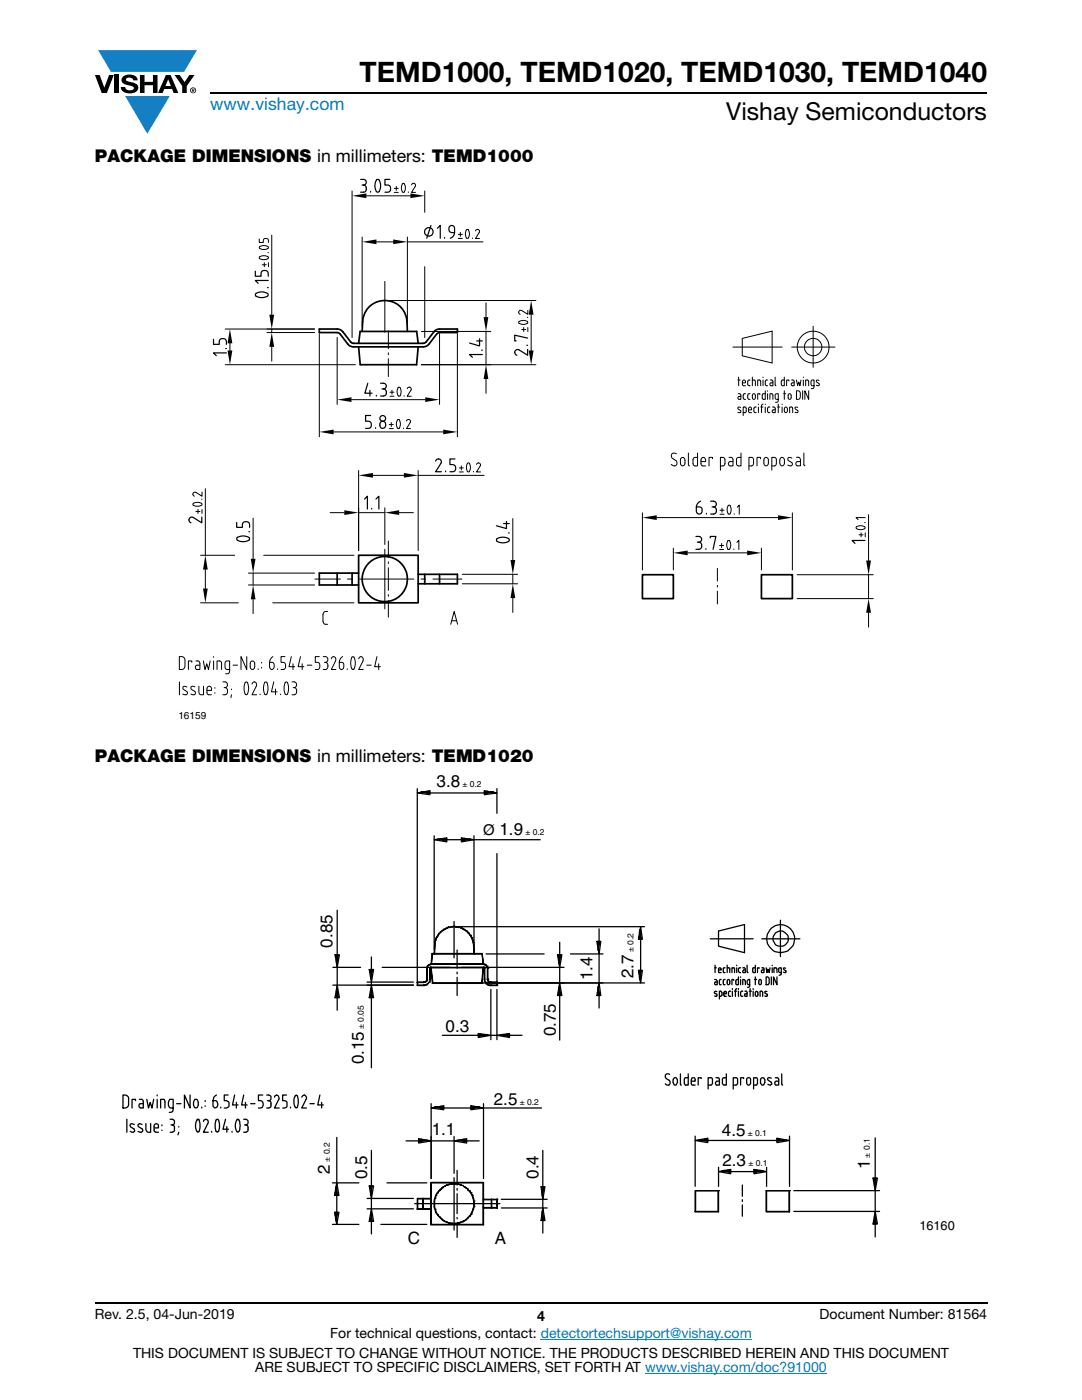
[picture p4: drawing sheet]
<svg xmlns="http://www.w3.org/2000/svg" width="216mm" height="279mm" viewBox="0 0 216 279" stroke-linecap="round" stroke-linejoin="round" font-family="sans-serif">
<g fill="#147fc3">
<path d="M19.6 10h19.7l-2.6 4.3h-1.1h-13.5z"/>
<path d="M25 19.2h8.9l-4.5 7.5z"/>
</g>
<g fill="#000">
<path d="M18.9 15h1l.9 2.5 1-2.5h.9l-1.4 3.6h-1zM22.9 15h.9v3.6h-.9zM24.6 15.3a2.1 2.1 0 0 1 2.8 .3l.1 .4h-.9a.79 .79 0 0 0-.7-.5 .79 .79 0 0 0-.8 .4l.3 .3 1 .2a1.08 1.08 0 0 1 1.2 1 1.08 1.08 0 0 1-1.1 1.2 1.73 1.73 0 0 1-2.4-1.2h.9a.96 .96 0 0 0 .8 .6 .96 .96 0 0 0 .9-.4 1.31 1.31 0 0 0-1.2-.6 1.03 1.03 0 0 1-1.1-.6 1.03 1.03 0 0 1 .2-1.1zM27.9 15h.9v1.3h1.7v-1.3h.9v3.6h-.9v-1.6h-1.7v1.6h-.9zM34.8 15h1.1l.9 1.4 1-1.4h1l-1.5 2.2v1.4h-.9v-1.4z"/>
<path d="M33.6 15.9l.5 1.3h-1.1zM33.1 15l-1.6 3.6h1l.3-.8h1.5l.3 .8h1l-1.6-3.6z"/>
<path d="M38.4 17.8h.2v.2h-.2zM38.3 17.7v.7h.1v-.3l.4 .3-.2-.3 .2-.2-.1-.2z"/>
<path d="M38.1 18a.46 .46 0 0 1 .9 0 .46 .46 0 0 1-.9 0zM37.9 18a.6 .6 0 0 0 1.2 0 .6 .6 0 0 0-1.2 0z"/>
</g>
<path d="M42 18.6h155M18.9 260h178.1" fill="none" stroke="#000" stroke-width=".36"/>
<path d="M107.9 267.3h42.1M128.7 274h36.3" fill="none" stroke="#007ec4" stroke-width=".2"/>
<path d="M35.6 35.7h138.7v108.3h-138.7z" fill="#fff"/>
<g fill="none" stroke="#000" stroke-width=".2">
<path d="M70.3 38.1v29.3M73.1 39.1h8.8M78.7 38.4h.8M78.7 37.6h.8M79.1 37.2v.8M80.3 36.7l.2-.1a1.22 1.22 0 0 1 0 1.8h-.1a1.51 1.51 0 0 1-.1-1.7zM81.5 38.3v.1M82.1 36.9a.41 .41 0 0 1 .6-.3 .41 .41 0 0 1 .2 .6l-.8 1.2h.8M84.7 38.1v4.3M51.7 47.7v.7h.8v-.4a.52 .52 0 0 1 .5-.4 .52 .52 0 0 1 .6 .4v.4M51.8 51.3a1.38 1.38 0 0 1 1.8 .1 1.24 1.24 0 0 1-1.9 0zM51.8 49.2a1.33 1.33 0 0 1 1.8 .2 1.24 1.24 0 0 1-1.9 0z"/>
<path d="M52.3 52.8h.8M52.7 52.4v.8M53.5 50.4h.1M53.6 52.4v.8M54.2 46.9v15.9M72.3 47.3v17.8M75.1 48.3h3.4M76.8 56.2v10.1M77.7 60h29.2M81.3 47.3v17.8M81.3 48.3h15.1M84.8 53.2v14.2"/>
<path d="M91.4 47.6h.9M91.4 46.8h.9M91.8 46.4v.8M93.1 45.9l.2-.1a1.18 1.18 0 0 1 0 1.8h-.1a1.51 1.51 0 0 1-.1-1.7zM94.3 47.5v.1M94.9 46.1a.4 .4 0 0 1 .5-.3 .4 .4 0 0 1 .2 .6l-.7 1.2h.8M44.9 72.8h26M44.9 65.7h17.9M45.9 68.5v1.4M53.3 66.4h9.5M54.2 65.7v.7M54.2 69.2v2.9"/>
<path d="M63.7 66.6v20.6M67.3 67.3v13.4M70.1 79.8h14.8M77.5 66v3.6M77.5 70.4v.4M77.5 71.6v3.6M77.8 79.1h.8M77.8 78.3h.8M78.2 77.9v.8M79.5 77.3h.1a1.22 1.22 0 0 1 0 1.8h-.1a1.45 1.45 0 0 1 0-1.8zM80.6 79v.1M81.3 77.6a.41 .41 0 0 1 .5-.3 .41 .41 0 0 1 .2 .6l-.7 1.2h.8"/>
<path d="M84.1 72.8h22.8M84.1 66.1h13.8M87.7 66.6v14.1M91.3 66.6v20.6M97 60.4v2.9M97 66.1v6.7M97 75.6v2.9M103.6 64.1a1.33 1.33 0 0 1 1.7 .2 1.2 1.2 0 0 1-1.8 0zM104.1 65.8h.8M104.5 65.4v.8M105.2 63.3h.1M105.3 61.9v.8l-1.2-.7a.41 .41 0 0 0-.6 .2 .41 .41 0 0 0 .3 .5"/>
<path d="M105.3 65.4v.8M106 62.8v7.1M146.2 69.3h9.9M147.2 75.8h.5M147.3 78.6h.4l.1 .3v.8h-.5l-.1-.3 .1-.2 .5-.1M147.4 75.3v1.7M148.1 76.4h.7a.35 .35 0 0 0-.2-.5 .35 .35 0 0 0-.5 .3l.2 .7 .5 .1M148.8 78.6l-.4 .1-.1 .7 .2 .3h.3M149.7 75.8l-.5 .2v.6l.1 .3 .4 .1M149.7 78.6l-.4 .1-.1 .7 .2 .3h.3M150.1 75.8l.5 .1 .1 .1v1M150.1 75.3v1.7"/>
<path d="M150.2 78.7l.2-.1a.69 .69 0 0 1 .1 1.1h-.2l-.2-.2zM151.2 77v-1.2h.3l.3 .2v1M151.6 78.8v-.2h-.4v1.1M152.3 75.3v.1M152.3 75.8v1.2M152.7 78v1.7h-.4l-.2-.3v-.6l.2-.2h.4M153.2 75.8l-.3 .1-.2 .1v.6l.2 .3 .3 .1M153.2 78v.1M153.2 78.6v1.1M153.7 75.8l.4 .1 .1 .3v.8l-.5-.1-.1-.2 .1-.3h.5M154.1 66.1l-6 1.4v3.5l6 1.4M154.1 66.1v6.3"/>
<path d="M154.2 79.7l-.1-1-.5-.1v1.1M154.7 75.3v1.5l.1 .2M155.3 79.7h-.5l-.1-.2v-.7l.1-.2h.5v1.3l-.2 .3-.4 .1M156.4 78.6h.4M156.5 75.3v1.7h-.3l-.3-.2v-.8l.2-.1 .4-.1M156.5 78v1.7M157.3 78.7l.3-.1a.69 .69 0 0 1 .1 1.1h-.3l-.1-.2zM157.4 76v-.2h-.4v1.2M157.9 75.8l.4 .1 .2 .3v.8l-.5-.1-.1-.2 .1-.3h.5M158 69.3h8.6M158.9 75.8l.3 1.2 .2-.8 .2 .8 .2-1.2M158.9 78h.5l.3 .5v.9l-.4 .3h-.4z"/>
<path d="M160.2 78v1.7M160.3 75.3v.1M160.3 75.8v1.2M160.8 77v-1.2h.3l.2 .2 .1 1M161.4 78v1.7l-.8-1.7v1.7M162.3 65.1v8.2M162.4 77h-.3l-.3-.2v-.6l.2-.3 .4-.1v1.4l-.1 .3h-.4M163.4 75.9h-.4l-.1 .2 .5 .4 .1 .3-.2 .2-.4-.1M40.2 99.6h.1M40.3 98.2v.8l-1.2-.7a.42 .42 0 0 0-.6 .2 .42 .42 0 0 0 .3 .5M41 97.5v13.3M66.6 86.2h21.8"/>
<path d="M71.6 93.9v16M74.4 94.9h6.2M77.7 85.5h.8M77.7 84.7h.8M78.1 84.3v.8M79.3 83.8l.2-.1a1.24 1.24 0 0 1 0 1.8h-.1a1.53 1.53 0 0 1-.1-1.7zM80.5 85.4v.1M81.1 84a.41 .41 0 0 1 .6-.3 .41 .41 0 0 1 .2 .6l-.8 1.2h.8M83.4 93.9v16M83.4 94.9h13.2M91.6 94.2h.9M91.6 93.4h.9"/>
<path d="M92.1 93v.8M93.3 92.5l.2-.1a1.22 1.22 0 0 1 0 1.8h-.1a1.51 1.51 0 0 1-.1-1.7zM94.5 94.1v.1M95.1 92.7a.4 .4 0 0 1 .5-.3 .4 .4 0 0 1 .2 .6l-.7 1.2h.8M135 90.6a.61 .61 0 0 0-.9 0 .61 .61 0 0 0 .1 .9l.6 .4a.62 .62 0 0 1 .1 1 .62 .62 0 0 1-1-.2M136 91.4h.5l.2 .3v.9l-.2 .3-.3 .1-.4-.4v-.9zM137.4 90.4v2.3l.2 .3M139.2 90.4v2.6l-.7-.1-.2-.2v-1.1l.2-.3h.7M139.9 92.1h.9a.59 .59 0 0 0-.7-.7 1.48 1.48 0 0 0-.1 1.4l.8 .2M142.2 91.6v-.3h-.7v1.7M143.8 93l.6-.1 .2-.2v-1.1l-.2-.3h-.6v2.5M145.5 91.3h.5l.3 .5v1.2h-.6a.44 .44 0 0 1-.4-.4 .44 .44 0 0 1 .4-.5h.6"/>
<path d="M147.8 81.3l-.5-.1-.1 .3 .6 .5v.2l-.1 .2-.5-.1M147.9 90.4v2.6l-.7-.1-.2-.2v-1.1l.2-.3h.7M148.3 82.4l.5-.1 .1-.7-.2-.4h-.4v1.7M149.4 81.8h.6a.34 .34 0 0 0-.1-.5 .34 .34 0 0 0-.5 .2v.7l.6 .2M149.4 93l.7-.1 .2-.2 .1-.9-.3-.5h-.7v2.5M150.9 81.2l-.4 .1-.1 .7 .2 .3 .3 .1M151.3 80.6v.1M151.3 81.2v1.2M151.7 91.6v-.3h-.6v1.7M151.8 81.2h.5M152.3 80.6l-.3 .3v1.5M152.6 91.4h.5l.2 .3v.9l-.4 .4-.3-.1-.2-.3v-.9z"/>
<path d="M152.7 80.6v.1M152.7 81.2v1.2M153.6 81.2l-.4 .1v.7l.1 .3 .3 .1M154 93l.7-.1 .2-.2v-1.1l-.2-.3h-.7v2.5M154.1 81.2h.4l.2 .4v.8l-.5-.1-.1-.2 .1-.3h.5M155.1 81.2h.5M155.3 80.6v1.8M155.8 91.4h.5l.2 .4v.8l-.2 .3h-.5a1.3 1.3 0 0 1 0-1.5zM156.1 80.6v.1M156.1 81.2v1.2M156.6 81.3l.2-.1a.63 .63 0 0 1 .3 .6 .63 .63 0 0 1-.3 .6l-.3-.4zM158 91.4l-.6-.1-.2 .3 .1 .3 .7 .4a.42 .42 0 0 1 0 .6 .42 .42 0 0 1-.6 0l-.2-.1"/>
<path d="M158.2 82.4l-.1-1.1-.5-.1v1.2M158.9 91.3h.6l.2 .5v1.2h-.6a.43 .43 0 0 1-.3-.5 .43 .43 0 0 1 .3-.4h.6M159.2 81.3l-.5-.1-.1 .3 .6 .5v.2l-.1 .2-.5-.1M160.4 90.4v2.3l.2 .3M38.6 100.4a1.33 1.33 0 0 1 1.7 .2 1.24 1.24 0 0 1-1.8 0zM39.1 102.1h.8M39.5 101.7v.8M40 110.8h6.8M40.3 101.7v.8M41 113.7v3.8M49.6 116.7h13.2M49.6 114.4h13.2"/>
<path d="M50.5 103.4v8.1M50.5 114.4v2.3M50.5 119.6v2.9M52.6 110.8h18M62.8 115.6h5.1M65.9 102.3h2.8M69.3 115.6h1M71.6 102.3h5.2M71.7 115.6h10.9M76.8 101.3v7.4M76.8 109.6v11.9M77.5 108v3.3"/>
<path d="M77.5 112.1v.4M77.5 113.3v4.5M77.5 118.7v.3M77.5 119.8v3.4M79.6 102.3h2.9M84 115.6h1M86.4 115.6h5.8M92.2 116.5h11.1M92.2 114.6h11.1M102.3 103.5v8.3M102.3 114.6v1.9M102.3 119.4v2.8"/>
<path d="M128.2 102.4v11.4M131 103.3h24.3M134.4 109.4v4.4M137.2 110.3h11.9M143.1 113.4v2.6M143.1 116.8v.4M143.1 118v2.5M143.6 109.7h.8M143.6 108.9h.8M143.7 102.6h.8M143.7 101.8h.8M144 108.5v.8"/>
<path d="M144.1 101.4v.8M145.2 107.9l.2-.1a1.2 1.2 0 0 1 0 1.9h-.1a1.57 1.57 0 0 1-.1-1.8zM145.3 100.9l.2-.1a1.24 1.24 0 0 1 0 1.8h-.1a1.53 1.53 0 0 1-.1-1.7zM146.4 109.6v.1M146.5 102.5v.1M147 108.2l.4-.4v1.9M147.1 101.2l.4-.4v1.8M151.9 109.4v4.4M158.1 102.4v11.4M159.1 119.5h15.2M159.1 114.7h15.2M170.9 105.1a1.33 1.33 0 0 1 1.7 .2 1.24 1.24 0 0 1-1.8 0z"/>
<path d="M171.4 106.7h.8M171.8 106.3v.8M172.5 104.3h.1M172.6 103.3h-1.8l.4 .4M172.6 106.3v.8M173.3 102.7v9.2M173.3 114.7v4.8M35.8 131a.88 .88 0 0 1 1 .4l.1 .4-.1 1.5a.87 .87 0 0 1-1 .3zM35.8 136.1v2.6M37.3 137.1l-.6-.1-.2 .3 .1 .3 .7 .4a.42 .42 0 0 1 0 .6 .42 .42 0 0 1-.6 0l-.2-.1M38.3 132.2v-.3h-.7v1.7M38.9 137.1l-.6-.1-.2 .3 .1 .3 .6 .4a.39 .39 0 0 1 .2 .5 .39 .39 0 0 1-.5 .2l-.4-.2"/>
<path d="M39.1 131.9h.5l.3 .5v1.2h-.6a.44 .44 0 0 1-.3-.4 .44 .44 0 0 1 .3-.5h.6M39.7 136.9v1.5l.4 .3h.5v-1.8M40 120.3h7.5M40.6 131.9l.3 1.7 .4-1.1 .3 1.1 .3-1.7M41.3 137.8h.9a.58 .58 0 0 0-.1-.6 .58 .58 0 0 0-.6-.2l-.2 .3v1.1l.2 .2 .7 .1M42.6 131v.2M42.6 131.9v1.7M42.9 137.2v.2M42.9 138.2v.2M44.2 133.6v-1.4l-.2-.3h-.7v1.7M44.5 136.1h.4a.59 .59 0 0 1 .5 .6 .59 .59 0 0 1-.5 .5M44.7 137.2h.2"/>
<path d="M44.9 137.2a.77 .77 0 0 1 .5 .7 .77 .77 0 0 1-.5 .8h-.4M45.8 133.6h-.6l-.3-.3v-.9l.3-.5h.6v2.1l-.2 .4-.6 .1M46.2 138.7l-.1 .5M46.2 137.5v.1M46.5 132.7h.9M48.9 136.2l.3-.1a2.14 2.14 0 0 1 0 2.6h-.1a2.39 2.39 0 0 1-.2-2.5zM49.2 131v2.6l-1.1-2.6v2.6M50.1 132h.5l.2 .3v.9l-.4 .4-.3-.1-.2-.3v-.9zM50.3 136.5a.5 .5 0 0 1 .7-.3 .5 .5 0 0 1 .1 .8l-.8 1.7h.9M51.5 133.5v.1M51.9 138.5v.2M52.2 132.2v.1"/>
<path d="M52.2 133.2v.1M52.8 136.2l.3-.1a2.23 2.23 0 0 1 0 2.6h-.1a2.39 2.39 0 0 1-.2-2.5zM54.4 120.3h16.2M54.5 131l-.4 .4a2.21 2.21 0 0 0-.3 1.8 .45 .45 0 0 0 .6 .4 .45 .45 0 0 0 .3-.5l-.2-.8-.7-.1M54.6 136.1l-.4 2h1.1M55 137.5v1.2M55.4 133.5v.1M56 138.5v.2M56.9 131h-.8v1.2h.4a.75 .75 0 0 1 .5 .9 .75 .75 0 0 1-.9 .5M56.9 136.2l.3-.1a2.23 2.23 0 0 1 0 2.6h-.1a2.39 2.39 0 0 1-.2-2.5zM58.1 131l-.4 2.1h1.1M58.3 136.1h.4a.59 .59 0 0 1 .5 .6 .59 .59 0 0 1-.5 .5"/>
<path d="M58.5 132.5v1.1M58.5 137.2h.2M58.7 137.2a.77 .77 0 0 1 .5 .7 .77 .77 0 0 1-.5 .8h-.4M60 131l-.5 2.1h1.1M60.3 132.5v1.1M61.3 132.7h.9M63.7 131h-.8v1.2h.5a.79 .79 0 0 1 .4 .7 .79 .79 0 0 1-.4 .7h-.5M64.5 131h.5a.59 .59 0 0 1 .4 .6 .59 .59 0 0 1-.4 .6M64.7 132.2h.3M65 132.2a.77 .77 0 0 1 .4 .7 .77 .77 0 0 1-.4 .7h-.5M65.4 122l-.6 .1-.3 .2-.1 .4 .1 1.6 .3 .3h.6M66.1 131.5l.2-.3 .3-.2a.58 .58 0 0 1 .4 .9l-.9 1.7h.9"/>
<path d="M68.4 131l-.4 .4a2.21 2.21 0 0 0-.3 1.8 .45 .45 0 0 0 .5 .4 .45 .45 0 0 0 .4-.5l-.2-.8-.7-.1M69.3 133.5v.1M70.2 131.2l.3-.1a2.23 2.23 0 0 1 0 2.5 1.64 1.64 0 0 1-.4-2.1zM71.6 131.5l.1-.3 .3-.2a.58 .58 0 0 1 .4 .9l-.8 1.7h.9M73.2 132.7h.9M75.2 131l-.4 2.1h1.1M75.6 132.5v1.1M89.9 124.6l.7-2.6 .7 2.6M90.1 123.9h1M173.3 122.3v2.9"/>
<circle cx="162.3" cy="69.3" r="3.2"/>
<circle cx="162.3" cy="69.3" r="1.74"/>
</g>
<g fill="none" stroke="#000" stroke-width=".34">
<path d="M63.7 65.7h3.6a1.38 1.38 0 0 1 1.1 .5l1.6 2 .5 .3h14l.5-.3 1.6-2a1.37 1.37 0 0 1 1.1-.5h3.6v.7h-3.8l-.4 .2-1.5 2.1-.8 .5h-14.3a1.36 1.36 0 0 1-1.1-.5l-1.7-2.2-.4-.1h-3.6zM81.3 66.1a6.2 6.2 0 0 0-1.6-5.1 4.4 4.4 0 0 0-4.7-.7 4.4 4.4 0 0 0-2.6 3.9l-.1 1.9M83.4 68.5l-.3-2.4h-11.2l-.3 2.4M83.4 69.2l-.3 3.6h-11.2l-.3-3.6M67.3 114.4v2.3M70.3 114.4v2.3M71.6 110.8h11.8v9.5h-11.8zM71.6 114.4h-7.9v2.3h7.9M83.4 114.6h7.9v1.9h-7.9M84.8 114.6v1.9M87.7 114.6v1.9M128.2 114.7h6.2v4.8h-6.2z"/>
<path d="M151.9 114.7h6.2v4.8h-6.2z"/>
<circle cx="76.8" cy="115.6" r="4.5"/>
</g>
<g fill="#000">
<path d="M70.3 39.1l2.8-.5v.9zM81.9 38.6l2.8 .5-2.8 .4zM72.3 48.3l2.8-.5v.9zM78.5 47.8l2.8 .5-2.8 .4zM45.4 69.9h1l-.5 2.9zM45.9 65.7l.5 2.8h-1zM54.2 66.4l.5 2.8h-1zM53.7 62.8h1l-.5 2.9zM67.3 79.8l2.8-.5v.9zM84.9 79.3l2.8 .5-2.8 .4zM97 72.8l.4 2.8h-.9zM96.5 63.3h.9l-.4 2.8z"/>
<path d="M105.5 69.9h1l-.5 2.9zM106 60l.5 2.8h-1zM63.7 86.2l2.9-.5v1zM71.6 94.9l2.8-.5v.9zM80.6 94.4l2.8 .5-2.8 .4zM88.4 85.7l2.9 .5-2.9 .5zM40.5 117.5h1l-.5 2.8zM41 110.8l.5 2.9h-1zM50.5 116.8l.5 2.8h-1zM50 111.5h1l-.5 2.9zM68.7 101.8l2.9 .5-2.9 .5zM76.8 102.3l2.8-.5v1z"/>
<path d="M102.3 116.5l.5 2.9h-.9zM101.9 111.8h.9l-.5 2.8zM128.2 103.3l2.8-.5v1zM134.4 110.3l2.8-.4v.9zM149.1 109.9l2.8 .4-2.8 .5zM155.3 102.8l2.8 .5-2.8 .5zM172.8 111.9h1l-.5 2.8zM173.3 119.5l.5 2.8h-1z"/>
</g>
<g fill="none" stroke="#000" stroke-width=".24">
<path d="M72 35.8h.5a.56 .56 0 0 1 .6 .6 .56 .56 0 0 1-.6 .5M72.2 36.9h.3M72.5 36.9a.73 .73 0 0 1 .6 .7 .73 .73 0 0 1-.6 .8h-.5M74 38.2v.2M75.2 35.8h.2a1.87 1.87 0 0 1 0 2.6h-.1a1.98 1.98 0 0 1-.1-2.6zM77.8 35.8h-1v1.1h.6a.73 .73 0 0 1 .5 .7 .73 .73 0 0 1-.5 .8h-.6M50.9 54.1v1h1.2v-.6a.73 .73 0 0 1 .7-.5 .73 .73 0 0 1 .7 .5v.6M51.1 58.5a1.95 1.95 0 0 1 2.4 .3v.1a1.87 1.87 0 0 1-2.6 0zM53.4 57.4h.1M53.5 56h-2.6l.6 .5M86 45l-.8 2.5M87.3 45.6l.5-.6v2.5"/>
<path d="M88.7 47.4v.1M90.7 46.4h-.6a.67 .67 0 0 1-.6-.9 .67 .67 0 0 1 1.2-.2l-.1 1.6-.3 .4-.5 .2M42.6 67.7v1h1.1v-.6a.73 .73 0 0 1 .8-.5 .73 .73 0 0 1 .7 .5v.6M45 69.6h.2M45.2 70.4h-2.6l.6 .6M73.4 76.5l-.6 2h1.4M73.8 77.9v1.1M75.1 78.9v.1M75.9 76.5h.8l.3 .3v.5l-.5 .3M76.2 77.6h.3M76.5 77.6a.73 .73 0 0 1 .6 .7 .73 .73 0 0 1-.6 .7h-.6M95.1 68h1.2"/>
<path d="M95.7 67.6v1.4l-2-.5M96.1 69.9h.2M96.3 70.8h-2.6l.6 .5M105.1 68.9h.2M105.3 69.7v1.2l-1.7-1.1a.58 .58 0 0 0-.9 .3 .58 .58 0 0 0 .4 .8M105.3 67.5l-2.6-.6v1.1h.3M72.7 99.6l.6-.6v2.6M74 82.9h-1.1v1.2h.6a.73 .73 0 0 1 .6 .7 .73 .73 0 0 1-.6 .7h-.6M74.9 85.4v.1M75 99.6l.6-.6v2.6M76 84.2a.65 .65 0 0 1 1 .6 .65 .65 0 0 1-1 .5l-.2-.7zM86.9 92a.58 .58 0 0 1 .8-.4 .58 .58 0 0 1 .3 .9l-1.1 1.6h1.2"/>
<path d="M88.9 94v.1M90.8 91.6h-1v1.1h.5a.73 .73 0 0 1 .6 .7 .73 .73 0 0 1-.6 .7h-.5M40.3 103.2v1.1l-1.7-1a.58 .58 0 0 0-.9 .3 .58 .58 0 0 0 .4 .7M47.2 104.3v.9h1.2v-.5a.73 .73 0 0 1 .7-.6 .73 .73 0 0 1 .7 .6v.5M47.4 107.2a2.06 2.06 0 0 1 2.4 .3v.1a1.87 1.87 0 0 1-2.6 0zM49.7 106.1h.1M74.2 101.4v.2M99.1 107.6a2.02 2.02 0 0 1 2.5 .1v.1a1.87 1.87 0 0 1-2.5 0zM100.5 104.5h1.1M101.1 104.1v1.4l-2.1-.6M101.5 106.4h.1M138.9 107.1h.7l.3 .2v.6l-.5 .3"/>
<path d="M139.1 108.2h.3M139.4 108.2a.72 .72 0 0 1 .6 .7 .72 .72 0 0 1-.6 .7h-.5M139.8 100l-.5 .4a1.94 1.94 0 0 0-.2 2 .56 .56 0 0 0 .6 .2 .56 .56 0 0 0 .4-.6l-.1-.6a1.02 1.02 0 0 0-1.1-.2M140.9 109.5v.1M141 102.5v.1M141.7 107.3v-.2h1.1l-.5 2.5M141.8 100h.6l.5 .3v.6l-.5 .3M142.1 101.2h.3M142.4 101.2a.72 .72 0 0 1 .6 .7 .72 .72 0 0 1-.6 .7h-.6M172.6 107.9h-2.6l.6 .5"/>
<circle cx="85.6" cy="46.3" r=".85"/>
<circle cx="76.4" cy="83.5" r=".58"/>
</g>
<path d="M24.4 154.1h166.1v94.9h-166.1z" fill="#fff"/>
<g fill="none" stroke="#000" stroke-width=".25">
<path d="M83.3 158.3l2.5-.5v.8zM83.3 157.4v38.4M85.2 157.9l.6 .1v.3l-1.2-.3-.6 .1 1.8 .3M85.8 158.3h10.9M96.7 157.8l2.5 .5-2.5 .3zM97.3 157.9l-.6 .1v.3l1.2-.3 .7 .1-1.9 .3M99.2 157.4v4.9M86.6 167.6l2.5-.4v.8zM86.6 166.8v22.7M88.5 167.3l.6 .1v.2l-1.2-.2-.7 .1 1.9 .3M89.1 167.6h3M92.1 167.2l2.5 .4-2.5 .4z"/>
<path d="M92.7 167.3l-.6 .1v.2l1.2-.2 .7 .1-1.9 .3M94.6 166.8v22.7M94.6 167.6h13.2M99.2 170.3v25.5M66.4 193.1h5.6M66.4 196.6h16.1M66.9 190.6h.8l-.4 2.5zM67 198.5l.1 .6h.2l-.2-1.2 .1-.6 .3 1.8M67.3 181.7v8.9M67.3 193.1v3.5M67.3 199.1v2.5M67.3 196.6l.4 2.5h-.8z"/>
<path d="M67.5 190.6l-.3 1.9-.1-.6 .2-1.3h-.2l-.1 .6M73.2 196h9.3M73.7 193.5h.8l-.4 2.5zM73.9 198.5v.6h.2l-.2-1.2 .1-.6 .4 1.8M74.1 191v2.5M74.1 196v.6M74.1 199.1v14M74.1 196.6l.4 2.5h-.8zM74.4 193.5l-.4 1.9-.1-.6 .2-1.3h-.2v.6M76.3 193.1h13.4M83.3 196.1v.4zM83.3 196h.1"/>
<path d="M83.3 196.6h.1M83.4 196.6l1.1 .1zM83.4 196l1.1 .1zM84.6 196.6v.1zM84.6 196.6h.1M84.6 196h.1M84.6 196.6l.1 .1zM84.7 196h.1M84.8 195.9h.1M84.9 196.6h.1M84.9 195.9h.1M85 196.5h.1"/>
<path d="M85 195.8h.1M85.1 195.7h.1M85.2 195.4v.1zM85.2 193.4v1.9zM85.2 193.2h.1M85.2 193v.1zM85.2 193.2v.1zM85.2 196.5h.1M85.2 195.6h.1M85.2 195.5h.1M85.2 195.4h.1M85.2 192.9l.1 .1z"/>
<path d="M85.2 193.1h.1M85.2 196.3h.1M85.3 192.8h.1M85.3 192.7h.2zM85.4 196.3h.1M85.5 192.6h.1M85.5 196.2h.1M85.6 192.5h.1zM85.7 195.8l.1 .1zM85.7 196h.1M85.8 195.4l.1 .1zM85.8 193.4l.1 1.9z"/>
<path d="M85.8 193.2h.1M85.8 192.5h.1M85.8 195.5l.1 .1zM85.8 195.7h.1M85.8 195.4h.1M85.8 193.1h.1zM85.8 193.1l.1 .1zM85.8 193.2l.1 .1zM85.9 192.5h.1M85.9 193.1h.1M85.9 193.1l.5 3zM85.9 193.1h.1z"/>
<path d="M85.9 192.5l.1-.1zM86 193.1h.1M86 192.5h.1M86.1 193.1h10.4zM86.1 192.4l10.4 .1zM86.2 190.4l.1-.1zM86.2 190.3h.1M86.2 190.3l.1 .1zM86.2 190.5l-.2 1.9zM86.3 196.2h.1M86.3 190.4h.1M86.4 196.2l9.6 .1z"/>
<path d="M86.4 190.3l9.7 .1zM86.6 190.4h.1M86.7 188.2l.1 .4zM86.7 188.7h.1M86.7 188.8l-.1 1.4zM86.8 188.1h.1M86.9 187.6h.1M86.9 187.7l-.2 .4zM87 187.2l-.1 .3zM87.1 187.1h.1M87.3 186.7l.1 .1-.2 .3zM87.4 186.7h.1"/>
<path d="M87.6 186.2l.1 .1-.3 .3zM87.7 186.2h.1zM87.8 186.1l.2-.2-.2 .3zM88.1 185.8h.1M88.2 185.7l.2-.2 .1 .1zM88.5 185.5h.1M88.6 185.5l.4-.2zM89.1 185.3h.1M89.1 185.2l.3-.2 .1 .1zM89.6 185h.1M89.7 185l.3-.1zM90.1 184.9h.1"/>
<path d="M90.2 184.9h.3zM90.6 184.9h.1M90.6 183.9v7.3M90.7 184.9l.3 .1zM91.1 184.9h.1M91.2 189.6v3.6M91.2 194v.4M91.2 195v3.7M91.3 184.9l.3 .2zM91.5 184.9h37.1M91.5 196.2h37.1M91.7 185h.1"/>
<path d="M91.8 185l.3 .3zM92.1 193.1h20.4M92.2 185.3v-.1v.1M92.2 185.4l.1-.1 .3 .2zM92.7 185.5h.1M92.8 185.5l.2 .3zM93.1 185.8h.1M93.2 185.9l.3 .2-.1 .1zM93.5 186.2h.1M93.5 186.3l.1-.1 .2 .4zM93.9 186.8l.1-.1 .1 .4zM93.9 186.7h.1"/>
<path d="M94.1 187.2l.2 .3zM94.1 187.1h.1M94.3 187.7l.2 .4zM94.3 187.6h.1M94.4 188.2l.2 .4zM94.5 188.8l.1 1.4zM94.5 188.7h.1M94.5 188.1h.1M94.6 190.4h.1M96.1 190.4l.1-.1zM96.1 190.3h.1M96.1 196.2l.1 .1z"/>
<path d="M96.2 196.2h.1M96.2 190.4h.1M96.2 190.5l.3 1.9zM96.4 192.5l.1-.1zM96.4 193.1h.1zM96.4 193.1l-.3 3zM96.5 193.1h.1zM96.5 192.5h.1M96.5 193.1h.1M96.6 192.5h.1zM96.6 193.1l.1 .1zM96.6 193.1v.1z"/>
<path d="M96.6 193.1h.1M96.6 192.5h.1M96.6 192.4v.1M96.7 195.5v.1zM96.7 195.4h.1M96.7 193.2h.1M96.7 193.1h.1M96.7 193.4v1.9zM96.7 192.5h.1M96.7 195.8l.1 .1zM96.7 195.7h.1M96.8 192.6h.1"/>
<path d="M96.8 196.1l.2 .1zM96.8 196h.1M97 192.7l.1-.1zM97 192.5l-.1 .1zM97 196.3h.1M97 190.4h11.6M97.1 196.3h.2zM97.2 193h.1M97.2 192.8h.1M97.3 193.2v.1zM97.3 193.1h.1M97.3 195.4v.1z"/>
<path d="M97.3 193.4v1.9zM97.3 195.4h.1M97.3 195.5h.1M97.3 195.6h.1M97.3 193.2h.1M97.3 193v.1zM97.3 196.5l.2 .1zM97.3 196.5h.1M97.4 195.7h.1M97.5 195.8h.1M97.5 195.9h.1M97.7 195.9h.1"/>
<path d="M97.6 196.6h.1M97.7 196h.1M97.7 196.6l.2 .1zM97.9 196.6v.1zM97.9 196h.1M97.9 196v.1zM97.9 196.6h.1M97.9 197.5v10M98 196.6l1.1 .1zM98 196l1.1 .1zM99.2 197.5v10M99.2 196.6v.1z"/>
<path d="M99.2 196.6h.1M99.2 196.1v.4zM99.2 196h.1M111.2 190.6h.9l-.4 2.5zM111.4 198.1l.1 .6h.2l-.2-1.2 .1-.6 .3 1.8M111.7 196.2l.4 2.5h-.9zM111.7 188v2.6M111.7 193.1v3.1M111.7 198.7v8.9M111.9 190.6l-.3 1.9-.1-.7 .2-1.2h-.2l-.1 .6M113.8 190.4h6.5M119.1 187.9h.8l-.4 2.5z"/>
<path d="M119.2 198.1l.1 .6h.2l-.2-1.2 .1-.6 .3 1.8M119.5 185.4v2.5M119.5 190.4v5.8M119.5 198.7v2.5M119.5 196.2l.4 2.5h-.8zM119.7 187.9l-.3 1.8-.1-.6 .2-1.2h-.2l-.1 .6M127.4 193.7h.8l-.4 2.5zM127.5 186.8l.1 .6h.2l-.2-1.3 .1-.6 .3 1.9M127.8 187.4v6.3M127.8 184.9l.4 2.5h-.8zM128 193.7l-.3 1.9-.1-.6 .2-1.3h-.2l-.1 .7M141.7 187.4h8.6"/>
<path d="M142.6 193.1h.3M142.6 195.5h.3l.2 .3v.7h-.4l-.1-.4 .5-.1M142.7 192.6v1.5M143 197.9l-.2-.1-.3 .3 .5 .3v.4h-.4M143.4 193.6h.5l-.2-.5-.3 .2v.7l.5 .1M143.4 185.8l5.2-1.3v5.6l-5.2-1.3zM143.5 198.8h.3l.3-.2v-.4l-.3-.4h-.3v1.6M143.9 195.5l-.4 .2v.6l.1 .2h.3M144.4 198.3h.5v-.4l-.2-.1-.3 .4 .1 .6h.4M144.7 193.1l-.4 .1v.7l.1 .2h.3M144.7 195.5l-.4 .2v.6l.1 .2h.3M145.1 193.1l.5 .1v.9"/>
<path d="M145.1 192.6v1.5M145.2 195.6h.3l.1 .2v.5l-.2 .2-.3-.2zM145.8 197.8l-.4 .1v.3v.5l.4 .1M146.1 194.1v-1h.2l.3 .1v.9M146.1 197.3v.2M146.1 197.8v1M146.4 195.7v-.2h-.3v1M146.6 197.8h.4M147 192.6v.1M147 193.1v1M147 197.3l-.3 .3v1.2M147.3 197.3v.2"/>
<path d="M147.3 197.8v1M147.3 195v1.5h-.4l-.1-.8 .5-.2M147.8 195h.1M147.8 195.5v1M147.8 193.1h-.3l-.2 .3v.4l.2 .3h.3M148.2 196.5v-1h.3l.2 .3v.7M148.2 197.8l-.3 .1-.1 .3v.5l.4 .1M148.2 193.1h.4l.1 .3v.7h-.4l-.1-.3 .2-.2h.3M148.6 197.8l.5 .2v.8h-.5v-.5h.5M149.1 192.6v1.3l.1 .2M149.5 197.8h.4M149.6 196.5h-.4l-.1-.3v-.4l.2-.3h.3v1.4l-.4 .1"/>
<path d="M149.7 197.3v1.5M150.3 197.3v.2M150.3 197.8v1M150.5 195.5h.5M150.7 192.6v1.5h-.4l-.1-.9 .5-.1M150.7 195v1.5M150.8 197.9l.2-.1a.58 .58 0 0 1 .3 .6 .58 .58 0 0 1-.4 .4l-.2-.1zM151.5 195.6h.3l.1 .2v.5l-.3 .2a.85 .85 0 0 1-.1-.9zM151.5 193.2l-.4-.1v1M151.7 198.8v-1h.2l.3 .2v.8M152 193.1l.4 .1v.9h-.4l-.1-.3 .2-.2h.3M152 187.4h7.6"/>
<path d="M152.9 193.1l.1 1 .2-.7 .3 .7 .2-1M152.9 195h.4l.2 .3v1l-.2 .2h-.4zM153 197.9h-.4v.3l.5 .3v.3h-.5M153.9 195v1.5M154.1 192.6v.1M154.1 193.1v1M154.4 194.1v-1h.4l.2 .3v.7M155 195v1.5l-.7-1.5v1.5M155.7 183.6v7.3M155.9 194.1h-.3l-.2-.2v-.7l.2-.1h.3v1.3l-.4 .2M156.8 193.2l-.4-.1-.1 .3 .5 .4v.2h-.5M24.5 218.5a.93 .93 0 0 1 1.2 .6l-.1 1.7-.5 .3h-.6z"/>
<path d="M27 219.7v-.3h-.6v1.7M27.8 219.4h.5l.3 .3v1.4h-.5l-.4-.2 .2-.6h.7M29.3 219.4l.3 1.7 .4-1.1 .3 1.1 .4-1.7M31.4 218.5v.2M31.4 219.4v1.7M37.9 218.5v2.6l-1.1-2.6v2.6M38.9 219.4h.4a1.08 1.08 0 0 1-.3 1.7l-.2-.1a1.36 1.36 0 0 1 .1-1.6zM40.9 219.7v.1M43.2 218.5l-.5 .5-.2 .7v1.1l.4 .3a.83 .83 0 0 0 .2-1.4h-.6M45.5 218.5h-.8v1.2h.6l.4 .3v.8l-.4 .3h-.6M46.8 218.5l-.4 2h1.1M48.6 218.5l-.4 2h1.1"/>
<path d="M52.4 218.5h-.8v1.2a.76 .76 0 0 1 .9 .7 .76 .76 0 0 1-.9 .7M53.2 218.5h.4l.5 .4-.1 .6-.4 .2M53.4 219.7h.2M53.6 219.7l.5 .3v.8l-.5 .3h-.4M54.8 219l.1-.3 .3-.2 .3 .2 .2 .5-.9 1.9h.9M57.2 218.5h-.8v1.2h.4l.5 .3-.1 1-.8 .1M59.1 218.5l.2 .1a2.74 2.74 0 0 1 0 2.4l-.2 .1a2.05 2.05 0 0 1 0-2.6zM60.2 219l.5-.5 .5 .5v.2l-1 1.9h1M63.8 218.5l-.4 2h1.1M88.3 206.6h7.1M95.4 206.3l2.5 .3-2.5 .5zM96 206.4h-.6v.2l1.3-.2 .6 .1-1.9 .4"/>
<path d="M97.9 206.6h1.3M99.2 206.6l2.5-.3v.8zM101.1 206.4h.6v.2l-1.2-.2-.7 .1 1.9 .4M101.7 206.6h2.5M133.6 214.4l-.6-.1-.2 .3v.4l.8 .7 .1 .5-.2 .4h-.4l-.3-.3M134.6 215.1h.3a1.04 1.04 0 0 1 0 1.5h-.3a1.04 1.04 0 0 1 0-1.5zM135.8 214.3v2.2l.1 .1M137.3 214.3v2.3h-.6l-.1-.3v-1l.1-.2h.6M137.9 215.8h.8v-.5l-.2-.2-.5 .1-.1 1.1 .2 .3h.6M139.9 215.3v-.2h-.6v1.5M141.3 216.6h.6a1.04 1.04 0 0 0 0-1.5h-.6v2.2M142.9 215.1h.5l.1 .2v1.3h-.6l-.1-.6 .2-.2h.5"/>
<path d="M144.9 214.3v2.3h-.5a1.04 1.04 0 0 1 0-1.5h.5M146.3 216.6h.6a1.04 1.04 0 0 0 0-1.5h-.6v2.2M148.4 215.3v-.2h-.6v1.5M149.1 215.2h.6l.1 .8a.4 .4 0 0 1-.2 .5 .4 .4 0 0 1-.5-.1zM150.4 216.6h.6l.1-.3v-1l-.1-.2h-.6v2.2M151.8 215.3l.2-.2h.4a1.04 1.04 0 0 1 0 1.5 .6 .6 0 0 1-.6-.6zM153.9 215.2l-.6-.1-.2 .2 .8 .7 .1 .4-.3 .2-.5-.2M154.7 215.1h.4l.3 .2v1.3h-.6l-.2-.3 .1-.4 .7-.1M156 214.3v2.1l.2 .2M25.3 223.4v2.6M26.8 224.4l-.5-.2-.4 .4 .2 .3 .7 .5 .1 .4-.3 .2-.6-.2M28.3 224.4l-.5-.2-.2 .2v.4l.8 .6v.4l-.2 .2-.6-.2"/>
<path d="M29.1 224.2v1.2l.4 .6h.6v-1.8M30.8 225.1h.8l-.1-.7-.3-.2-.4 .4a1.46 1.46 0 0 0 .1 1.3l.7 .1M32.1 221.1v-1.7h.5h.1l.2 .3v1.4M32.3 224.5v.2M32.3 225.5v.1M33.9 223.4h.5l.4 .3-.1 .6-.3 .2M34.1 224.5h.3M34.4 224.5l.4 .3v.8l-.4 .4h-.5M34.6 221.1l-.7-.1a1.2 1.2 0 0 1 0-1.6h.7v2.1l-.1 .3-.7 .2M35.2 220.3h.9M35.7 224.8v.1M35.7 226l-.2 .5"/>
<path d="M39.4 223.4h.2a2.89 2.89 0 0 1 0 2.5l-.1 .1a2.15 2.15 0 0 1-.1-2.6zM40.3 221v.1M40.6 223.8l.1-.3 .4-.1 .4 .1v.6l-.9 1.9h.9M40.9 220.7v.1M42.2 225.8v.2M43.1 223.5l.3-.1a2.57 2.57 0 0 1 .2 2.4l-.2 .2-.1-.1a2.32 2.32 0 0 1-.2-2.4zM44.1 221v.1M45 223.4l-.5 2h1.1M45.3 224.8v1.2M46.3 225.8v.2M47.2 220v1.1M47.3 223.4a.66 .66 0 0 1 .6 .8v.5a1.49 1.49 0 0 1-.4 1.3 1.98 1.98 0 0 1-.2-2.6z"/>
<path d="M48.6 223.4h.5l.4 .3-.1 .6-.3 .2M48.8 224.5h.3M49 220v1.1M49.1 224.5l.4 .3v.8l-.4 .4h-.5M50 220.3h.9M58 221v.1M61.8 220.3h.9M64.2 220v1.1M66.3 236.1h5.3M66.9 238v.6h.3l-.3-1.3 .2-.6 .3 1.9M67.2 227v9.1M67.2 238.6v3.3"/>
<path d="M67.2 236.1l.4 2.5h-.8zM73.2 239.2h9.3M73.7 236.7h.8l-.4 2.5zM74.1 229.6v7.1M74.1 239.2v2M74.3 236.7l-.3 1.9-.1-.7 .2-1.2h-.2l-.1 .6M77.2 236.1h8M81 227.7h2.5M83.3 239.3l.1 1.9zM83.3 239.2h.1M83.4 239.2l2.5 .1zM83.5 227.3l2.5 .4-2.5 .4z"/>
<path d="M84.1 227.3l-.6 .2v.2l1.2-.2 .7 .1-1.9 .3M84.4 239.3l.1 1.9zM84.5 239.2h.1M85.9 236.1l.1-.1zM85.9 236.2l.1 8.1zM86 239.2h.1M86 220.3v14.9M86 227.7h4.6M86 221.1l2.5-.4v.8zM86.1 236l10.2 .1zM86.6 239.8l.1 .3zM86.7 239.2v.4z"/>
<path d="M86.7 239.7h.1M86.8 239.1h.1M86.9 238.7l-.1 .3zM87 238.6h.1M87.2 238.1l-.2 .4zM87.2 238.1h.1M87.5 237.7l-.1 .4-.1-.1zM87.6 237.6h.1M87.9 237.3l.1 .1-.2 .2-.1-.1zM87.9 220.8l.6 .1v.2l-1.3-.2-.6 .1 1.9 .3M88 237.2h.1M88.1 237.1l.3-.2v.1z"/>
<path d="M88.4 236.9h.1M88.5 236.8l.4-.1zM88.5 221.1h5.5M89 236.6h.1M89.1 236.5l.3-.1zM89.5 236.4h.1M89.6 236.3h.4zM90.1 236.3h.1M90.2 236.2l.3 .1zM90.6 236.2h.1M90.6 227.7l2.5-.4v.8zM90.6 226.8v7.4"/>
<path d="M90.6 235v10.5M90.7 236.2l.3 .1zM91.2 236.3h.1M91.2 233.6v2.9M91.2 237.2v.3M91.2 238.2v4M91.3 236.2l.3 .2zM91.7 236.4h.1M91.8 236.4l.4 .2zM92.2 236.6h.1M92.3 236.7l.4 .1zM92.5 227.3l.6 .2v.2l-1.3-.2-.6 .1 1.9 .3"/>
<path d="M92.8 236.9h.1M92.9 236.9l.2 .3zM93.1 227.7h2.5M93.2 237.2h.1M93.3 237.3l.2 .2v.1zM93.6 237.6h.1M93.6 237.7l.4 .3-.1 .1zM94 238.1l.2 .4zM94 238.1h.1M94 220.7l2.5 .4-2.5 .4zM94.2 238.7l.2 .3zM94.2 238.6h.1"/>
<path d="M94.4 239.2l.2 .3-.1 .1zM94.4 239.1h.1M94.5 239.8l.1 .3zM94.6 239.7h.1M94.6 220.8l-.6 .1v.2l1.2-.2 .6 .1-1.8 .3M96.4 239.3l.1 .1zM96.4 236.2l.1 8.1zM96.5 220.3v14.9M96.5 221.1h11.6M96.5 239.3h.1M96.5 236.1h.1M96.6 239.3l2.5 .1z"/>
<path d="M98 239.5l.1 1.4zM98 239.3h.1M99.2 239.3v.1zM99.2 239.3h.1M99.2 239.5v1.4zM100 239.3h9.2M108 236.8h.7l-.4 2.5zM108.3 229.6v7.2M108.3 239.3v1.8M108.6 236.8l-.4 1.9-.1-.6 .2-1.3h-.2v.7M138.7 237.7l.1 4zM138.7 237.6h.1"/>
<path d="M138.7 226.7v10.1M138.7 227.6l2.5-.4v.8zM138.9 237.6h4.3h-4.3M140.6 227.3l.6 .1v.2l-1.2-.2-.6 .1 1.8 .3M141.2 227.6h13.8M143.3 237.7l.1 4zM143.4 237.6h.1M143.4 233v3.8M143.4 233.8l2.4-.4v.9zM145.2 233.5l.6 .1v.2l-1.2-.2-.6 .1 1.8 .3M145.8 233.8h4.7M148.1 236.5v2.2"/>
<path d="M148.1 239.4v.4M150.5 233.4l2.5 .4-2.5 .5zM151.1 233.5l-.6 .1v.2l1.2-.2 .7 .1-1.9 .3M152.9 237.7l.1 4zM153 237.6h.1M153 233v3.8M155 227.2l2.5 .4-2.5 .4zM155.6 227.3l-.6 .1v.2l1.2-.2 .7 .1-1.9 .3M157.5 237.7v4zM157.5 237.6h-4.5h4.5M157.5 237.6h.1M157.5 226.7v10.1"/>
<path d="M158.4 237.6h17.1M174.2 235.1h.9l-.5 2.5zM174.6 227.1v8M174.6 237.6v4.2M174.9 235.1l-.3 1.9-.1-.6 .1-1.3h-.1l-.2 .6M66.3 244.4h5.3M66.8 241.9h.8l-.4 2.5zM67.4 241.9l-.3 1.9-.2-.7 .3-1.2h-.3v.6M73.2 241.2h9.3M73.8 243.1l.1 .7h.2l-.2-1.3 .1-.6 .3 1.9M74.1 243.8v2.5M74.1 241.2l.4 2.6h-.8z"/>
<path d="M76 244.4h9.2M82.7 240.2h17.1M83.3 241.2l.1 .1zM83.3 241.2h.1M83.4 241.2l2.5 .1zM84.4 241.2l.1 .1zM84.5 241.2h.1M85.9 244.4h.1zM86 241.2h.1M86.1 244.4h10.2zM86.6 240.9l.2 .3zM86.6 240.3l.1 .3z"/>
<path d="M86.6 240.2h.1M86.7 240.8h.1M86.8 241.4l.2 .4zM86.8 241.3h.1M87 241.9h.1M87.1 241.9l.1 .4-.2-.3zM87.2 242.4h.1M87.3 242.5l.3 .2zM87.6 242.8h.1M87.7 242.9l.3 .2h-.1zM88 243.2h.1M88.1 243.2l.3 .3v.1z"/>
<path d="M88.4 243.6h.1M88.5 243.6l.4 .2zM89 243.8h.1M89.1 243.8l.3 .2zM89.5 244h.1M89.6 244l.4 .1-.1 .1zM90.1 244.2h.1M90.2 244.1l.3 .1zM90.6 244.2h.1M90.7 244.2l.3-.1zM91.2 244.2h.1M91.2 243v.2"/>
<path d="M91.2 244v3M91.3 244.1l.3-.1zM91.7 244h.1M91.8 243.9l.4-.1zM92.2 243.8h.1M92.3 243.8l.4-.2zM92.8 243.6h.1M92.9 243.5l.2-.3zM93.2 243.2h.1M93.3 243.1l.2-.2zM93.6 242.8h.1M93.6 242.7l.4-.2z"/>
<path d="M94 242.4h.1M94.1 241.9l.1 .1-.2 .3zM94.2 241.9h.1M94.3 241.4l-.1 .4zM94.4 241.3h.1M94.5 240.9l-.1 .3zM94.6 240.8h.1M94.6 240.2h.1M94.6 240.3l-.1 .3zM96.4 241l.1 .1zM96.5 241.1h.1M96.5 244.4h.1"/>
<path d="M96.6 241l2.5 .1zM98 241.1h.1M99.2 241v.1zM99.2 241.1h.1M100 241.1h9.2M108.1 243v.6h.2l-.2-1.3 .1-.6 .4 1.9M108.3 241.1l.4 2.5h-.7zM108.3 243.6v2.5M138.7 241.8h.1M138.9 241.8l4.3 .1zM143.4 241.8h.1M148.1 240.5v2.2"/>
<path d="M152.9 241.8l.1 .1zM153 241.8l4.5 .1zM157.5 241.8h.1M158.4 241.8h17.1M174.3 243.7l.2 .6h.1l-.1-1.2 .1-.6 .3 1.8M174.6 244.3v2.6M174.6 241.8l.5 2.5h-.9z"/>
<circle cx="155.8" cy="187.4" r="1.51"/>
<circle cx="155.8" cy="187.4" r="2.79"/>
</g>
<text font-size="5.6" x="71.8" y="16.4">TEMD1000, TEMD1020, TEMD1030, TEMD1040</text>
<text font-size="4.9" x="144.9" y="24">Vishay Semiconductors</text>
<text font-size="3.5" fill="#007ec4" x="42" y="21.9">www.vishay.com</text>
<g font-size="3.5">
<text x="18.9" y="32.3">PACKAGE DIMENSIONS in millimeters: TEMD1000</text>
<text x="18.9" y="152">PACKAGE DIMENSIONS in millimeters: TEMD1020</text>
</g>
<g font-size="3.4">
<text x="87.1" y="157">3.8</text>
<text x="99.7" y="166.7">1.9</text>
<text x="66.4" y="189.1" transform="rotate(-90 66.4 189.1)">0.85</text>
<text x="118.2" y="195.6" transform="rotate(-90 118.2 195.6)">1.4</text>
<text x="126.4" y="195.3" transform="rotate(-90 126.4 195.3)">2.7</text>
<text x="88.9" y="205.9">0.3</text>
<text x="110.9" y="206.8" transform="rotate(-90 110.9 206.8)">0.75</text>
<text x="72.6" y="212.4" transform="rotate(-90 72.6 212.4)">0.15</text>
<text x="98.5" y="220.4">2.5</text>
<text x="86.2" y="226.6">1.1</text>
<text x="144.1" y="226.7">4.5</text>
<text x="144.2" y="232.6">2.3</text>
<text x="173.6" y="233.4" transform="rotate(-90 173.6 233.4)">1</text>
<text x="65.8" y="234.2" transform="rotate(-90 65.8 234.2)">2</text>
<text x="73.3" y="235.4" transform="rotate(-90 73.3 235.4)">0.5</text>
<text x="107.4" y="235.3" transform="rotate(-90 107.4 235.3)">0.4</text>
<text x="81.4" y="248.3">C</text>
<text x="98.8" y="248.3">A</text>
</g>
<text font-size="3" x="96.4" y="166.7">Ø</text>
<g font-size="2.8">
<text x="18.9" y="263.3">Rev. 2.5, 04-Jun-2019</text>
<text x="107.2" y="263.6">4</text>
<text x="163.6" y="263.3">Document Number: 81564</text>
<text x="65.9" y="267.1">For technical questions, contact: detectortechsupport@vishay.com</text>
<text x="26.5" y="271">THIS DOCUMENT IS SUBJECT TO CHANGE WITHOUT NOTICE. THE PRODUCTS DESCRIBED HEREIN AND THIS DOCUMENT</text>
<text x="50.9" y="273.8">ARE SUBJECT TO SPECIFIC DISCLAIMERS, SET FORTH AT www.vishay.com/doc?91000</text>
</g>
<text font-size="2.5" x="183.4" y="245.5">16160</text>
<text font-size="2" x="35.6" y="143.5">16159</text>
<g font-size="1.7">
<text x="92.3" y="157">± 0.2</text>
<text x="104.9" y="166.7">± 0.2</text>
<text x="126.4" y="190.1" transform="rotate(-90 126.4 190.1)">± 0.2</text>
<text x="72.6" y="205.3" transform="rotate(-90 72.6 205.3)">± 0.05</text>
<text x="103.7" y="220.4">± 0.2</text>
<text x="149.2" y="226.7">± 0.1</text>
<text x="65.8" y="231.9" transform="rotate(-90 65.8 231.9)">± 0.2</text>
<text x="149.3" y="232.6">± 0.1</text>
<text x="173.6" y="231" transform="rotate(-90 173.6 231)">± 0.1</text>
</g>
</svg>
